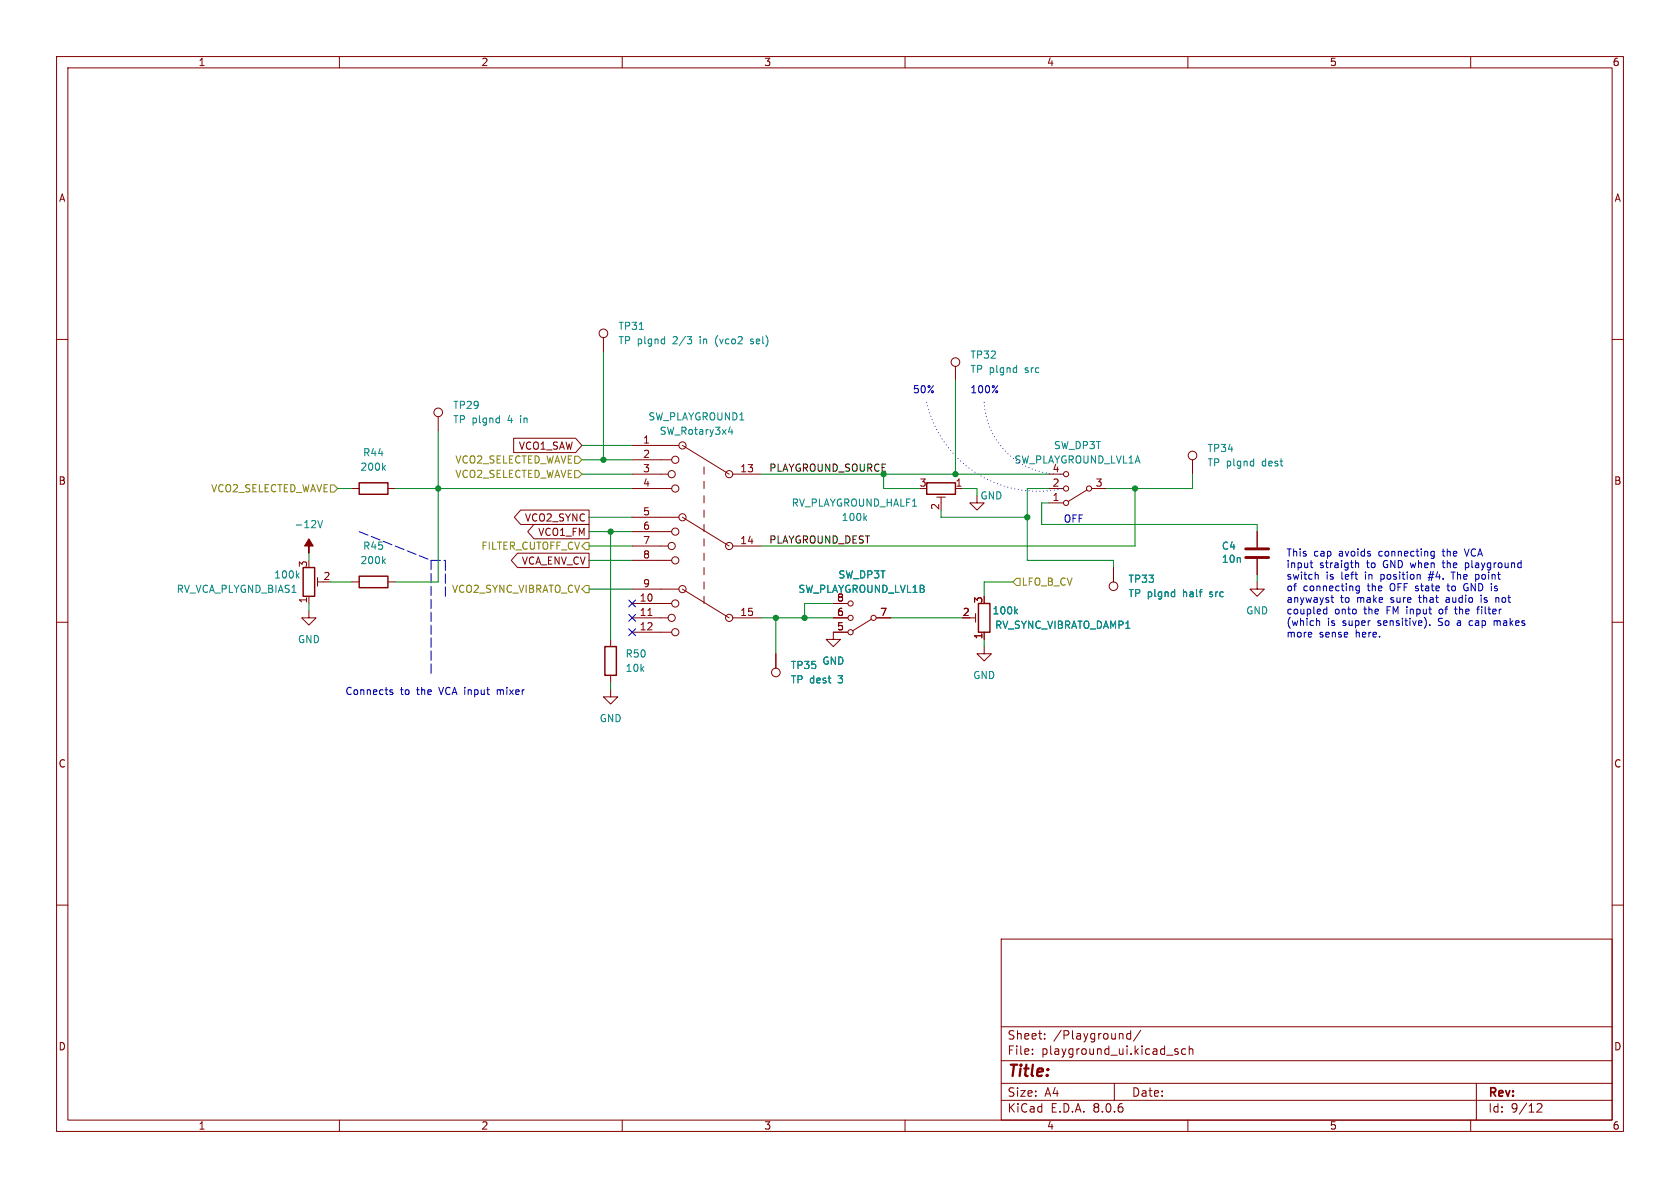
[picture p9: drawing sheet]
<svg xmlns="http://www.w3.org/2000/svg" width="297mm" height="210mm" viewBox="0 0 297 210" stroke-linecap="round" stroke-linejoin="round" font-family="sans-serif">
<g fill="none" stroke="#840000" stroke-width=".18">
<path d="M10 10h277v190h-277zM12 12h273v186h-273zM60 10v2M110 10v2M160 10v2M210 10v2M260 10v2M10 60h2M106.7 59.7v2.5M285 60h2M77.5 73.7v2.5M90.8 77.5h11l1.1 1.2-1.1 1.3h-11z"/>
<path d="M111.8 78.7h8.2M120.6 78.7l8.3 5.1M168.9 64.8v2.5M62.2 86.4h1.3M68.6 86.4h1.2M91.5 97.8h12.6v2.5h-12.6l-1.1-1.2zM92 90.2h12.1v2.5h-12.1l-1.1-1.3zM94.4 92.7h9.7v2.6h-9.7l-1.1-1.3zM111.8 86.4h6.9M111.8 83.8h6.3M111.8 91.4h8.2M111.8 99.1h6.9"/>
<path d="M111.8 94h6.9M111.8 81.3h6.9M111.8 96.5h6.3M120.6 91.4l8.3 5.1M124.5 82.6v1.2M124.5 85.1v1.3M124.5 87.6v1.3M124.5 90.2v1.2M124.5 92.7v1.3M124.5 95.3v1.2M124.5 97.8v1.3M129.5 83.8h5.1"/>
<path d="M129.5 96.5h5.1M165.6 87.9h1.5M166.4 87.9v1M168.9 86.4h1.3M172.7 87.6v1.3h1.3l-1.3 1.3-1.3-1.3h1.3M185.4 88.9h2.6M185.4 86.4h2.6M185.4 83.8h2.6M192.2 86.6l-3.4 2M193 86.4h2.6M210.8 81.3v2.5M222.2 94v2.8"/>
<path d="M222.2 98.8v2.8M10 110h2M54.6 108v1.2h1.3l-1.3 1.3-1.3-1.3h1.3M54.6 105.4v1.3M56.1 102.1v1.5M56.1 102.9h1M62.2 102.9h1.3M68.6 102.9h1.2M107.9 113v1.3M107.9 119.4v1.3M111.8 104.1h8.2M111.8 111.8h6.9"/>
<path d="M111.8 106.7h6.9M111.8 109.2h6.3M114.5 108.8h.8M120.6 104.1l8.3 5.1M124.5 100.3v1.3M124.5 102.9v1.2M124.5 105.4v1.3M129.5 109.2h5.1M137.2 115.6v2.5M147.3 106.7h2.6M147.3 109.2h2.6M149.9 111.8h-2.6v1.2h1.3l-1.3 1.3-1.3-1.3h1.3"/>
<path d="M154.1 109.5l-3.4 2M154.9 109.2h2.6M171.4 109.2h1.1M172.5 108.5v1.5M174 114.3v1.3h1.3l-1.3 1.2-1.3-1.2h1.3M174 111.8v1.2M196.8 100.3v2.6M222.2 102.9v1.2h1.3l-1.3 1.3-1.2-1.3h1.2M285 110h2M107.9 121.9v1.3h1.3l-1.3 1.3-1.2-1.3h1.2M10 160h2M285 160h2"/>
<path d="M177 166h108v32h-108zM60 198v2M110 198v2M160 198v2M177 194.5h108M177 191.5h108M177 187.5h108M177 181.5h108M182.5 186.3v.1M182.5 185.5v.1M184.7 183.6v.1M184.7 182.8v.1"/>
<path d="M197 191.5v3M199.9 182.2v1.5M199.9 182.8l-.4-.1-.3 .3v.4l.1 .2h.6M201.7 182.1l-1.3 2M207.7 185.7l.6 .4-.2 .3-.4-.1M208.2 185.5l-.3-.1-.2 .2M209.6 185.5l-.4-.1-.3 .3v.4l.1 .2h.6M210 198v2M210.2 185.5l.3-.1 .3 .1 .1 .9M210.2 184.9v1.5M260 198v2M261 191.5v6.5"/>
<path d="M271.7 195.2l.6-.1 .2 .1 .1 .3-.9 1.1h.9"/>
<circle cx="106.7" cy="58.9" r=".76"/>
<circle cx="77.5" cy="72.9" r=".76"/>
<circle cx="120.6" cy="78.7" r=".63"/>
<circle cx="168.9" cy="64" r=".76"/>
<circle cx="118.7" cy="96.5" r=".63"/>
<circle cx="118.7" cy="83.8" r=".63"/>
<circle cx="119.4" cy="81.3" r=".63"/>
<circle cx="119.4" cy="99.1" r=".63"/>
<circle cx="119.4" cy="94" r=".63"/>
<circle cx="119.4" cy="86.4" r=".63"/>
<circle cx="120.6" cy="91.4" r=".63"/>
<circle cx="128.9" cy="96.5" r=".63"/>
<circle cx="128.9" cy="83.8" r=".63"/>
<circle cx="188.5" cy="83.8" r=".46"/>
<circle cx="188.5" cy="86.4" r=".46"/>
<circle cx="188.5" cy="88.9" r=".46"/>
<circle cx="192.5" cy="86.4" r=".46"/>
<circle cx="210.8" cy="80.5" r=".76"/>
<circle cx="118.7" cy="109.2" r=".63"/>
<circle cx="119.4" cy="111.8" r=".63"/>
<circle cx="119.4" cy="106.7" r=".63"/>
<circle cx="120.6" cy="104.1" r=".63"/>
<circle cx="128.9" cy="109.2" r=".63"/>
<circle cx="137.2" cy="118.9" r=".76"/>
<circle cx="150.4" cy="111.8" r=".46"/>
<circle cx="150.4" cy="106.7" r=".46"/>
<circle cx="150.4" cy="109.2" r=".46"/>
<circle cx="154.4" cy="109.2" r=".46"/>
<circle cx="196.8" cy="103.6" r=".76"/>
</g>
<g fill="none" stroke="#008484" stroke-width=".18">
<path d="M113 58.2h.7M117.4 59.9l.1 .1M117.5 59.5v1.3M121.5 59.5h.8l-.5 .5M122 60l.3 .2v.3l-.3 .3M132.9 59.9l-.2 .2 .2 .3M88.2 73.9l.1 .1M88.3 73.5v1.2M88.3 74.7h-.1M117.5 60.7l-.1 .1M129.1 75.4l-.3 1h.8M129.4 75.9v.9"/>
<path d="M132.7 60.7l.1 .1M179.6 65l.1 .1M179.7 64.6v1.3M179.7 65.8l-.1 .1M56.2 92l.4 1.3 .4-1.3M67.8 82.6l.3 .5M67.8 99.2l.3 .4M68.1 82.3l-.5 .5M68.1 98.8l-.5 .5M152.9 91.5l.3 .5M153.2 91.2l-.5 .5M221.5 81.5l.1 .1"/>
<path d="M221.6 81.1v1.3M221.6 82.3l-.1 .1M52.5 101.7l.4 .5M52.9 101.3l-.5 .5M179.5 108l.4 .5M179.9 107.7l-.5 .5M207.5 104.6l.2 .1M207.7 104.2v1.3M207.7 105.4l-.2 .1"/>
</g>
<path d="M220.2 98.6h4.1M220.2 97h4.1" fill="none" stroke="#840000" stroke-width=".51"/>
<path d="M63.5 85.3h5.1v2.1h-5.1zM163.8 85.3h5.1v2.1h-5.1zM53.6 100.3h2v5.1h-2zM63.5 101.9h5.1v2h-5.1zM106.9 114.3h2.1v5.1h-2.1zM173 106.7h2v5.1h-2z" fill="none" stroke="#840000" stroke-width=".25"/>
<path d="M54.6 95.3l.8 1.2h-.8v1.3v-1.3h-.8z" fill="#840000" stroke="#840000" stroke-width=".18"/>
<path d="M58.4 85.7h.7l.6 .7-.6 .6h-.7zM101.6 83.2h.6l.7 .6-.7 .7h-.6zM101.6 80.6h.6l.7 .7-.7 .6h-.6zM103.5 95.9h.6v1.3h-.6l-.6-.7zM103.5 103.5h.6v1.3h-.6l-.6-.7zM179.7 102.2h.6v1.3h-.6l-.6-.6z" fill="none" stroke="#848400" stroke-width=".18"/>
<g fill="none" stroke="#0000c2" stroke-width=".18">
<path d="M231.6 99.5h.5M231.8 99.1v1.1l.3 .1M239.6 99.6l.2-.1 .3 .1 .1 .7M239.6 99.1v1.2M253.1 98.2h.5M253.1 97.5h.5M253.6 97.5l-.1 1.1M254.9 99.5h.5M255.1 99.1l.1 1.2M258.9 97l.4 1.3M259.1 99.5v1.3M259.4 99.5l-.3 .1"/>
<path d="M232.7 101.5l.4 .2v.7M232.9 109.7l.4 .2v.7M234 108.4l.2 .1h.4M234.6 107.3v1.2M234.6 107.7h-.4l-.2 .1M235.3 105.6h.5M235.5 105.2v1.1l.3 .2M240.3 103.6v1l-.1 .2M240.3 103.7l-.4-.1-.2 .2 .1 .6h.5M252.5 102.1h.9M252.6 101.5h.9M252.8 110.5v.1"/>
<path d="M253 101l-.4 1.6M254.5 107.7l-.1 .2 .1 .6M255.8 103.6h.5M255.8 105.6l-.1 .1M255.8 106l-.2 .2 .2 .3M256 103.2v1.2M256.9 101.1v1.3M257.1 107.7h.5M257.3 107.3v1l.3 .2M257.8 109.7l-.1 .1M257.8 110.1l-.2 .2 .2 .3M259.1 100.3h.3"/>
<path d="M259.2 103.2a.69 .69 0 0 0-.4 .6 .69 .69 0 0 0 .4 .6M259.8 110.5l.4 .1M260.2 109.7l-.4 .1M261 101.5l.4 .2M261.1 107.7h.4M261.4 102.3l-.4 .1M261.5 107.3l-.3 .1v1.1M261.8 105.2v.1M261.8 105.6v.9M264.1 109.8l.4-.1 .2 .2M264.1 109.7v.9M264.4 105.8l.4-.2 .2 .2"/>
<path d="M69 122.3l.4 .1 .1 .2-.2 .2-.4-.1M69 122h.4M87.9 121.9v.9M88.1 121.9l-.2 .2"/>
</g>
<path d="M163.8 71.1a20.2 20.2 0 0 0 24.2 15.3M174 71.1a13.3 13.3 0 0 0 14 12.7" fill="none" stroke="#0000c2" stroke-width=".18" stroke-dasharray="0 .6"/>
<path d="M63.5 94l12.7 5.1M76.2 99.1v20.3M76.2 99.1h2.5M78.7 105.4v-6.3" fill="none" stroke="#0000c2" stroke-width=".18" stroke-dasharray="1.7 .6"/>
<g fill="none" stroke="#008400" stroke-width=".18">
<path d="M77.5 76.2v26.7h-7.7M102.9 78.7h8.9M106.7 62.2v19.1M168.9 67.3v16.5M54.6 97.8v1.3M59.7 86.4h2.5M69.8 86.4h42M102.9 81.3h8.9M102.9 83.8h8.9M104.1 94h7.7M104.1 99.1h7.7M104.1 96.5h7.7"/>
<path d="M104.1 91.4h7.7M107.9 94v19M134.6 83.8h50.8M156.2 83.8v2.6h6.4M166.4 90.2v1.2h15.2M170.2 86.4h2.5v1.2M185.4 86.4h-3.8v12.7h15.2v1.2M185.4 88.9h-1.3v3.8h38.1v1.3M200.7 86.4v10.1h-66.1M210.8 83.8v2.6h-15.2M54.6 106.7v1.3M58.4 102.9h3.8"/>
<path d="M104.1 104.1h7.7M134.6 109.2h12.7M137.2 109.2v6.4M147.3 106.7h-5.1v2.5M157.5 109.2h12.7M174 113v1.3M179.1 102.9h-5.1v2.5M222.2 101.6v1.3M107.9 120.7v1.2"/>
</g>
<path d="M111.2 108.6l1.2 1.2M111.2 106.1l1.2 1.2M111.2 111.2l1.2 1.2M112.4 108.6l-1.2 1.2M112.4 106.1l-1.2 1.2M112.4 111.2l-1.2 1.2" fill="none" stroke="#000084" stroke-width=".18"/>
<g fill="#008400" stroke="#008400" stroke-width=".18">
<circle cx="137.2" cy="109.2" r=".46"/>
<circle cx="107.9" cy="94" r=".46"/>
<circle cx="106.7" cy="81.3" r=".46"/>
<circle cx="77.5" cy="86.4" r=".46"/>
<circle cx="168.9" cy="83.8" r=".46"/>
<circle cx="142.2" cy="109.2" r=".46"/>
<circle cx="181.6" cy="91.4" r=".46"/>
<circle cx="200.7" cy="86.4" r=".46"/>
</g>
<text font-size="2.8" fill="#840000" x="178" y="190.9">Title:</text>
<g font-size="2.1" fill="#840000">
<text x="178" y="184">Sheet:</text>
<text x="186.2" y="184">/Playground/</text>
<text x="178" y="186.7">File:</text>
<text x="184.1" y="186.7">playground_ui.kicad_sch</text>
<text x="178" y="196.9">KiCad</text>
<text x="178" y="194.1">Size:</text>
<text x="184.7" y="194.1">A4</text>
<text x="185.7" y="196.9">E.D.A.</text>
<text x="193.3" y="196.9">8.0.6</text>
<text x="200" y="194.1">Date:</text>
<text x="263" y="194.3">Rev:</text>
<text x="263" y="196.9">Id:</text>
<text x="267.1" y="196.9">9/12</text>
</g>
<g font-size="1.8" fill="#840000">
<text x="35" y="11.9">1</text>
<text x="85" y="11.9">2</text>
<text x="135" y="11.9">3</text>
<text x="185" y="11.9">4</text>
<text x="235" y="11.9">5</text>
<text x="285" y="11.9">6</text>
<text x="10.3" y="35.9">A</text>
<text x="285.3" y="35.9">A</text>
<text x="91.6" y="79.7">VCO1_SAW</text>
<text x="113.6" y="78.5">1</text>
<text x="113.6" y="81">2</text>
<text x="113.6" y="83.6">3</text>
<text x="130.8" y="83.6">13</text>
<text x="186" y="83.6">4</text>
<text x="10.3" y="85.9">B</text>
<text x="113.6" y="86.1">4</text>
<text x="162.5" y="86.1">3</text>
<text x="168.8" y="86.1">1</text>
<text x="186" y="88.6">1</text>
<text x="186" y="86.1">2</text>
<text x="193.6" y="86.1">3</text>
<text x="285.3" y="85.9">B</text>
<text x="92.7" y="92.4">VCO2_SYNC</text>
<text x="95.1" y="94.9">VCO1_FM</text>
<text x="113.6" y="91.2">5</text>
<text x="113.6" y="93.7">6</text>
<text x="166.1" y="90.2" transform="rotate(-90 166.1 90.2)">2</text>
<text x="54.4" y="100.4" transform="rotate(-90 54.4 100.4)">3</text>
<text x="92.2" y="100">VCA_ENV_CV</text>
<text x="113.6" y="96.3">7</text>
<text x="113.6" y="98.8">8</text>
<text x="130.8" y="96.3">14</text>
<text x="54.4" y="106.8" transform="rotate(-90 54.4 106.8)">1</text>
<text x="57.1" y="102.6">2</text>
<text x="113" y="106.4">10</text>
<text x="113.6" y="103.9">9</text>
<text x="147.9" y="106.4">8</text>
<text x="173.7" y="106.8" transform="rotate(-90 173.7 106.8)">3</text>
<text x="113" y="109">11</text>
<text x="113" y="111.5">12</text>
<text x="130.8" y="109">15</text>
<text x="147.9" y="111.5">5</text>
<text x="147.9" y="109">6</text>
<text x="155.5" y="109">7</text>
<text x="170.1" y="109">2</text>
<text x="173.7" y="113.1" transform="rotate(-90 173.7 113.1)">1</text>
<text x="10.3" y="135.9">C</text>
<text x="285.3" y="135.9">C</text>
<text x="10.3" y="185.9">D</text>
<text x="285.3" y="185.9">D</text>
<text x="35" y="199.9">1</text>
<text x="85" y="199.9">2</text>
<text x="135" y="199.9">3</text>
<text x="185" y="199.9">4</text>
<text x="235" y="199.9">5</text>
<text x="285" y="199.9">6</text>
</g>
<g font-size="1.8" fill="#008484">
<text x="109.2" y="58.5">TP31</text>
<text x="109.2" y="61.1">TP plgnd</text>
<text x="119.1" y="61.1">2/3</text>
<text x="124" y="61.1">in</text>
<text x="126.9" y="61.1">(vco2</text>
<text x="133.3" y="61.1">sel)</text>
<text x="171.5" y="63.6">TP32</text>
<text x="171.5" y="66.1">TP plgnd</text>
<text x="181.3" y="66.1">src</text>
<text x="80" y="75">TP plgnd</text>
<text x="80" y="72.5">TP29</text>
<text x="89.9" y="75">4</text>
<text x="92.2" y="75">in</text>
<text x="114.5" y="74.5">SW_PLAYGROUND1</text>
<text x="116.5" y="77.1">SW_Rotary3x4</text>
<text x="63.6" y="83.4">200k</text>
<text x="64.1" y="80.9">R44</text>
<text x="179.2" y="82.1">SW_PLAYGROUND_LVL1A</text>
<text x="186.2" y="79.6">SW_DP3T</text>
<text x="213.4" y="80.1">TP34</text>
<text x="213.4" y="82.7">TP plgnd</text>
<text x="223.2" y="82.7">dest</text>
<text x="139.9" y="89.8">RV_PLAYGROUND_HALF1</text>
<text x="173.2" y="88.5">GND</text>
<text x="52" y="93.6">-12V</text>
<text x="148.7" y="92.3">100k</text>
<text x="63.6" y="99.9">200k</text>
<text x="64.1" y="97.4">R45</text>
<text x="215.9" y="97.4">C4</text>
<text x="215.9" y="99.7">10n</text>
<text x="31.1" y="105">RV_VCA_PLYGND_BIAS1</text>
<text x="48.4" y="102.5">100k</text>
<text x="141" y="105">SW_PLAYGROUND_LVL1B</text>
<text x="148.1" y="102.5">SW_DP3T</text>
<text x="199.4" y="103.2">TP33</text>
<text x="199.4" y="105.8">TP plgnd</text>
<text x="209.2" y="105.8">half</text>
<text x="214.1" y="105.8">src</text>
<text x="52.6" y="113.9">GND</text>
<text x="175.4" y="108.8">100k</text>
<text x="175.8" y="111.4">RV_SYNC_VIBRATO_DAMP1</text>
<text x="220.2" y="108.8">GND</text>
<text x="110.5" y="119">10k</text>
<text x="110.5" y="116.4">R50</text>
<text x="139.7" y="118.5">TP35</text>
<text x="145.3" y="117.7">GND</text>
<text x="139.7" y="121">TP dest</text>
<text x="148.3" y="121">3</text>
<text x="172" y="120.2">GND</text>
<text x="105.9" y="127.9">GND</text>
</g>
<g font-size="1.8" fill="#0000c2">
<text x="161.3" y="69.6">50%</text>
<text x="171.4" y="69.6">100%</text>
<text x="188" y="92.5">OFF</text>
<text x="227.3" y="98.5">This</text>
<text x="227.3" y="100.5">input</text>
<text x="232.3" y="98.5">cap</text>
<text x="233.3" y="100.5">straigth</text>
<text x="236.8" y="98.5">avoids</text>
<text x="241.8" y="100.5">to</text>
<text x="244" y="98.5">connecting</text>
<text x="244.8" y="100.5">GND when</text>
<text x="255.5" y="98.5">the</text>
<text x="255.7" y="100.5">the</text>
<text x="259.7" y="98.5">VCA</text>
<text x="259.9" y="100.5">playground</text>
<text x="227.3" y="102.6">switch</text>
<text x="227.3" y="104.6">of</text>
<text x="227.3" y="106.6">anywayst</text>
<text x="230.4" y="104.6">connecting</text>
<text x="234.4" y="102.6">is</text>
<text x="237" y="106.6">to</text>
<text x="237.2" y="102.6">left</text>
<text x="240" y="106.6">make</text>
<text x="241.6" y="102.6">in</text>
<text x="241.9" y="104.6">the</text>
<text x="244.5" y="102.6">position</text>
<text x="246" y="104.6">OFF state</text>
<text x="246.1" y="106.6">sure</text>
<text x="251.4" y="106.6">that</text>
<text x="253.3" y="102.6">#4.</text>
<text x="256.3" y="106.6">audio</text>
<text x="256.6" y="104.6">to</text>
<text x="257.5" y="102.6">The</text>
<text x="259.6" y="104.6">GND is</text>
<text x="261.9" y="102.6">point</text>
<text x="262.7" y="106.6">is</text>
<text x="265.5" y="106.6">not</text>
<text x="227.3" y="108.7">coupled</text>
<text x="227.3" y="110.7">(which</text>
<text x="227.3" y="112.8">more</text>
<text x="233.2" y="112.8">sense</text>
<text x="234.7" y="110.7">is</text>
<text x="235.9" y="108.7">onto</text>
<text x="237.5" y="110.7">super</text>
<text x="239.8" y="112.8">here.</text>
<text x="241.3" y="108.7">the</text>
<text x="243.8" y="110.7">sensitive).</text>
<text x="245.4" y="108.7">FM input</text>
<text x="254.8" y="110.7">So</text>
<text x="255.1" y="108.7">of</text>
<text x="258.1" y="108.7">the</text>
<text x="258.3" y="110.7">a</text>
<text x="260.6" y="110.7">cap</text>
<text x="262.3" y="108.7">filter</text>
<text x="265.2" y="110.7">makes</text>
<text x="61" y="122.9">Connects</text>
<text x="70.8" y="122.9">to</text>
<text x="73.8" y="122.9">the</text>
<text x="78" y="122.9">VCA input</text>
<text x="88.5" y="122.9">mixer</text>
</g>
<g font-size="1.8" fill="#848400">
<text x="80.4" y="82.1">VCO2_SELECTED_WAVE</text>
<text x="37.2" y="87.2">VCO2_SELECTED_WAVE</text>
<text x="80.4" y="84.7">VCO2_SELECTED_WAVE</text>
<text x="85" y="97.4">FILTER_CUTOFF_CV</text>
<text x="79.8" y="105">VCO2_SYNC_VIBRATO_CV</text>
<text x="180.5" y="103.7">LFO_B_CV</text>
</g>
<text font-size="1.8" fill="#008400" x="135.9" y="83.5">PLAYGROUND_SOURCE</text>
<text font-size="1.8" x="135.9" y="96.2">PLAYGROUND_DEST</text>
</svg>
